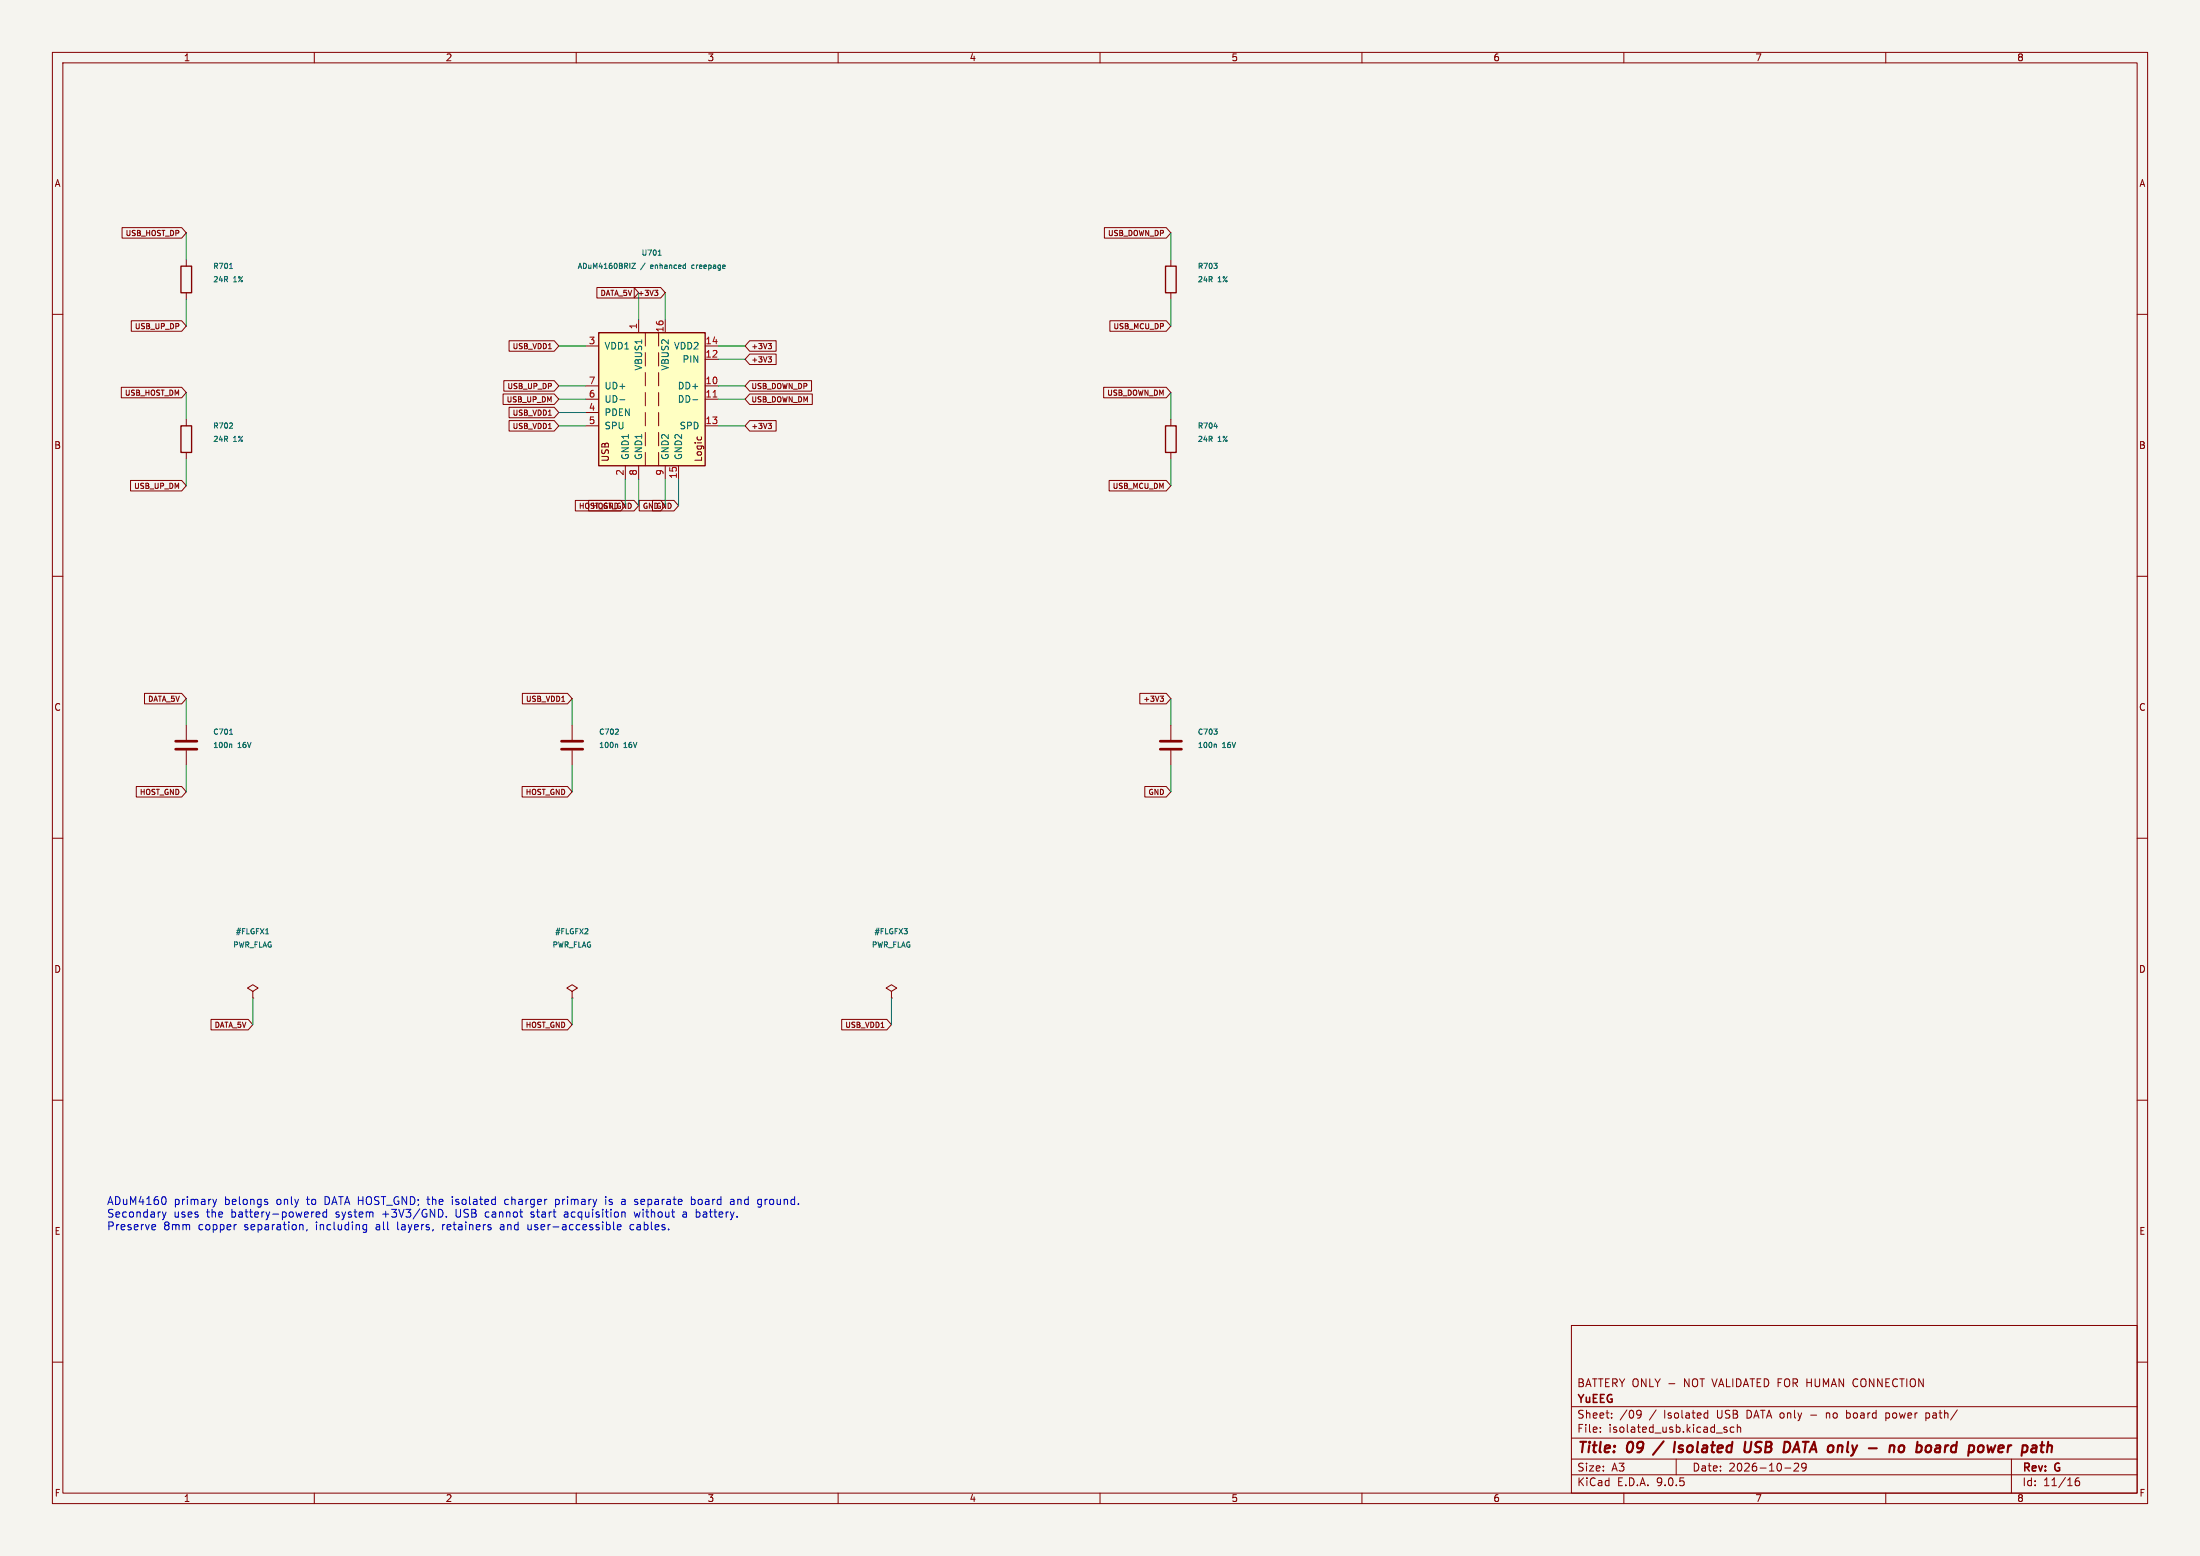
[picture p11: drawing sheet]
<svg xmlns="http://www.w3.org/2000/svg" width="420mm" height="297mm" viewBox="0 0 420 297" stroke-linecap="round" stroke-linejoin="round" font-family="sans-serif">
<path d="M0 0h420v297h-420z" fill="#f5f4ef" stroke="#f5f4ef" stroke-width=".19"/>
<g fill="none" stroke="#840000" stroke-width=".19">
<path d="M10 10h400v277h-400zM12 12h396v273h-396zM60 10v2M110 10v2M160 10v2M210 10v2M260 10v2M310 10v2M360 10v2M10 60h2M408 60h2M10 110h2"/>
<path d="M408 110h2M10 160h2M408 160h2M109.2 189.2l1-.6-1-.6-1 .6 1 .6v1.3M109.2 190.5h.1M10 210h2M408 210h2M300 253h108v32h-108zM10 260h2M300 278.5h108M300 274.5h108M300 268.5h108"/>
<path d="M305.5 273.2v.2M305.5 272.5v.1M307.7 270.5v.2M307.7 269.8v.1M312.7 269.2l.5 .1a.99 .99 0 0 1-.3 1.4h-.3M313.3 269.8l-.3 .3h-.3M320 278.5v3M325.6 269.7l.4 .1M326 270.6l-.4 .1M326 269.2v1.5M329.2 272.8l.5 .2v.1v.2l-.5 .1M329.2 272.5h.5"/>
<path d="M331 272.5l-.4-.1-.3 .3 .1 .6h.6M331.7 272.5l.2-.1 .3 .1 .1 .9M331.7 271.9v1.5M343.1 279.3l-.6 .1M343.3 279.4v.5l-.9 .9h1M344 279.4l-.1 .5 .2 .2 .4 .1 .3-.3M344.7 279.4a.99 .99 0 0 1-.3 1.4h-.3M345.7 270.1h1.1M348.7 269.7v1M348.9 269.7l-.2 .1M352.5 270.6l.4 .1M352.5 269.2v1.5"/>
<path d="M352.9 269.7l-.4 .1M360 269.7v1.5M360 270.6h.6M360 269.8h.6M367.7 269.8l.4-.1 .3 .3M367.7 269.7v1.5M368.4 270.4l-.3 .3-.4-.1M384 278.5v6.5M408 260h2M60 285v2M110 285v2M160 285v2"/>
<path d="M210 285v2M260 285v2M300 281.5h108M310 285v2M340.7 280.2h1.2M360 285v2M396.9 282.1a.59 .59 0 0 0-.7 .6v.6l.1 .2 .4 .1 .2-.2 .1-.5-.1-.2h-.5l-.2 .2"/>
</g>
<g fill="none" stroke="#840000" stroke-width=".4">
<path d="M317.6 275.1l-2 2.6M319.8 275.2l-.3 2M320.4 277.1l.2 .1M333.2 275.2l-.2 1.6 .2 .3a.66 .66 0 0 0 .9-.3l.2-1.6M342.5 276.6h.9M343.1 275.2l-.9 2M360.8 275.9l-.1 1.3M360.9 276h.7M362.7 276h.7M366.1 275.2l-.3 2M371.4 275.9l-.2 1.3M371.6 276l-.2 .3"/>
<path d="M382.3 275.9l-.6 .1-.2 .9 .2 .3 .6-.1M382.5 276.3l-1 .2M389.9 275.2l-.2 1.7M391 275.2l-.2 2"/>
</g>
<path d="M114.3 63.5h20.3v25.4h-20.3z" fill="#ffffc2"/>
<path d="M34.5 50.8h2.1v5.1h-2.1zM222.5 50.8h2v5.1h-2zM114.3 63.5h20.3v25.4h-20.3zM34.5 81.3h2.1v5.1h-2.1zM222.5 81.3h2v5.1h-2z" fill="none" stroke="#840000" stroke-width=".25"/>
<g fill="none" stroke="#840000" stroke-width=".19">
<path d="M23.3 43.4h11.4l.9 1.1-.9 1h-11.4zM35.6 49.5v1.3M35.6 55.9v1.3M113.9 54.9h7.1l.9 1-.9 1h-7.1zM121.1 54.9h5l.9 1-.9 1h-5zM125 55.4h.6l-.3 .4 .2 .1 .1 .3-.2 .2h-.3M210.8 43.4h11.8l.9 1.1-.9 1h-11.8zM223.5 49.5v1.3M223.5 55.9v1.3M23.2 73.9h11.5l.9 1-.9 1h-11.5zM25.1 61.2h9.6l.9 1-.9 1h-9.6zM96 75.2h9.8l.9 1-.9 1h-9.8z"/>
<path d="M96.2 72.7h9.6l.9 1-.9 1h-9.6zM97.2 65h8.6l.9 1-.9 1h-8.6zM97.2 77.7h8.6l.9 1-.9 1h-8.6zM111.8 66h2.5M111.8 73.7h2.5M111.8 76.2h2.5M111.8 78.7h2.5M121.9 61v2.5M123.2 63.5v2.5M123.2 71.1v2.6M123.2 74.9v2.6M123.2 78.7v2.6"/>
<path d="M125.7 63.5v2.5M125.7 67.3v2.6M125.7 71.1v2.6M125.7 74.9v2.6M125.7 78.7v2.6M127 61v2.5M134.6 66h2.6M134.6 73.7h2.6M134.6 76.2h2.6M134.6 68.6h2.6M143.1 65h5.1v2h-5.1l-.9-1zM143.1 72.7h11.8v2h-11.8l-.9-1z"/>
<path d="M143.1 75.2h12v2h-12l-.9-1zM143.1 67.6h5.1v2h-5.1l-.9-1zM146.7 65.6h.6l-.4 .3M146.7 68.1h.6l-.4 .4M147.1 65.9l.2 .2v.3l-.2 .2M147.1 68.5l.2 .2v.2l-.2 .2M210.7 73.9h11.9l.9 1-.9 1h-11.9zM211.9 61.2h10.7l.9 1-.9 1h-10.7zM24.9 91.7h9.8l.9 1-.9 1h-9.8zM35.6 80v1.3M35.6 86.4v1.2M97.2 80.3h8.6l.9 1-.9 1h-8.6z"/>
<path d="M109.8 95.5h8.7l.9 1-.9 1h-8.7zM111.8 81.3h2.5M112.4 95.5h8.6l.9 1-.9 1h-8.6zM119.4 88.9v2.5M119.5 96v1l-.6-1v1M119.9 96a.51 .51 0 0 1 .6 .5 .51 .51 0 0 1-.6 .5zM121.9 88.9v2.5M122 95.5h4.1l.9 1-.9 1h-4.1zM123.2 82.6v2.5M123.2 86.4v2.5M124.6 95.5h4.1l.8 1-.8 1h-4.1zM125.7 82.6v2.5"/>
<path d="M125.7 86.4v2.5M127 88.9v2.5M129.5 88.9v2.5M133.1 83.4v.1M133.9 83.4v.1M134.6 81.3h2.6M143.1 80.3h5.1v2h-5.1l-.9-1zM146.7 80.8h.6l-.4 .4M147.1 81.2l.2 .2v.2l-.2 .2M211.7 91.7h10.9l.9 1-.9 1h-10.9zM223.5 80v1.3M223.5 86.4v1.2"/>
<path d="M27.6 132.3h7.1l.9 1.1-.9 1h-7.1zM35.6 138.4v2.8M99.7 132.3h8.6l.9 1.1-.9 1h-8.6zM109.2 138.4v2.8M217.6 132.3h5l.9 1.1-.9 1h-5zM221.5 132.9h.6l-.3 .4 .3 .1v.3l-.2 .2h-.3M223.5 138.4v2.8M26 150.1h8.7l.9 1-.9 1h-8.7zM35.6 143.3v2.8M99.7 150.1h8.6l.9 1-.9 1h-8.6zM109.2 143.3v2.8M218.5 150.1h4.1l.9 1-.9 1h-4.1z"/>
<path d="M223.5 143.3v2.8M40.3 194.6h7.1l.9 1-.9 1h-7.1zM48.3 189.2l1-.6-1-.6-1.1 .6 1.1 .6v1.3M48.3 190.5h.1M99.7 194.6h8.6l.9 1-.9 1h-8.6zM160.7 194.6h8.6l.9 1-.9 1h-8.6zM170.2 189.2l1-.6-1-.6-1 .6 1 .6v1.3M170.2 190.5h.1"/>
</g>
<g fill="none" stroke="#006464" stroke-width=".19">
<path d="M43.8 51.3h.6M120.6 50.3h.7l-.7 1h.7M125.7 48.7h.5M125.8 47.9l.1-.2v1M132.1 50.7v.5M231.7 50.3h.7l-.4 .3M232.3 50.7v.5M118.3 76.3h1M132.2 76.3h1M43.8 81.7h.6M44.3 80.8v.4M231.8 81.4h.6"/>
<path d="M118 139.2v.4M231.7 139.2h.7l-.4 .3M232.3 139.6v.5M43.8 140.2h.6M44 142l.3 .2v.5M117.4 140.2h.7M117.6 142l.3 .2v.5M231.9 142l.3 .2v.5M50.7 178.3h.6"/>
</g>
<path d="M136.1 75.8h.8" fill="none" stroke="#a90000" stroke-width=".19"/>
<path d="M33.5 141.5h4.1M33.5 143h4.1M107.2 141.5h4.1M107.2 143h4.1M221.5 141.5h4.1M221.5 143h4.1" fill="none" stroke="#840000" stroke-width=".51"/>
<g fill="none" stroke="#009600" stroke-width=".19">
<path d="M35.6 44.5v5M35.6 57.2v5M121.9 55.9v5.1M127 55.9v5.1M223.5 44.5v5M223.5 57.2v5M35.6 74.9v5.1M106.7 66h5.1M106.7 73.7h5.1M106.7 76.2h5.1M106.7 78.7h5.1M137.2 66h5"/>
<path d="M137.2 73.7h5M137.2 76.2h5M137.2 68.6h5M223.5 74.9v5.1M35.6 87.6v5.1M106.7 81.3h5.1M119.4 91.4v5.1M121.9 91.4v5.1M127 91.4v5.1M129.5 91.4v5.1M137.2 81.3h5M223.5 87.6v5.1"/>
<path d="M35.6 133.4v5M109.2 133.4v5M223.5 133.4v5M35.6 146.1v5M109.2 146.1v5M223.5 146.1v5M48.3 190.5v5.1M109.2 190.5v5.1M170.2 190.5v5.1"/>
</g>
<g fill="none" stroke="#0000c2" stroke-width=".19">
<path d="M29.6 234.7h-.4M29.6 233.8l.1 .3-.7 .1M31 231.3l.3 1M31.3 232.3l-.3 .5M31.3 228.4a.94 .94 0 0 1 0 1.5M31.7 231.3l-.4 1M40.6 228.9l.4 1M41 229.9l-.2 .4M41.3 228.9l-.3 1M50.7 229.4l.4 .1v.2l-.2 .2h-.3M50.7 228.9l.4 .1M57.8 233.8v.9"/>
<path d="M58.6 234.7l-.1 .3M60.3 231.8l.8-.1-.1-.3-.4-.1-.3 .2 .1 .8h.6M61.9 231.3l-.3 .3v.4l.3 .3h.4M62.2 231.3l.1 .1M62.3 230.8v1.5M69.4 234.7h.6M70 233.7v1.3l-.3 .2h-.4M84.5 233.7v1M84.6 233.8l-.1 .2M85.2 232.2v.1M86.3 228.4v.2M86.3 228.9v1"/>
<path d="M92.7 231.5v.7M96 233.7l-.4 .1M96.1 234.2h-.4a.29 .29 0 0 0-.2 .3 .29 .29 0 0 0 .2 .2h.4M96.9 228.9l-.4 .1-.2 .2 .1 .6 .5 .1M100.8 233.7v.8v.2h.4M101.3 232.3h.5M101.4 231.4l-.1 .2 .3 .2M106.1 229.8h.5M106.1 229h.5M106.1 228.9v1.5M108.3 231.8h-.4a.29 .29 0 0 0-.2 .2 .29 .29 0 0 0 .2 .3h.4M115.6 228.4v.2"/>
<path d="M115.6 228.9v1M116.3 229.8l.1 .1M116.3 229v.3M117.1 233.2v1.3l.2 .2M117.9 233.8v.9h.6M118.5 233.8l.1 .3-.8 .1M118.8 228.9h.3l.2 .2v.8M119.1 231.3l.2 .2v.8M119.3 229.8l-.5 .1M119.3 229.3h-.5M120.8 233.7l-.4 .1-.1 .2v.6l.5 .1M121.1 231.3l.2 1 .3-.7"/>
<path d="M131 231.4l.1 .1M131.1 231.7l-.5 .1a.29 .29 0 0 0-.3 .2 .29 .29 0 0 0 .3 .3h.5M132 229l.4-.1 .3 .3-.1 .6h-.6M132 228.4v1.5M132.9 230.8v1.5M133.5 231.4l.1 .2-.1 .7M139.6 228.9h.3l.2 .2v.8M140.1 229.8l-.5 .1M140.1 229.3h-.5M146.1 228.9v1M146.1 229.1v.1"/>
</g>
<g font-size="2.8" fill="#840000">
<text x="301" y="277.9">Title:</text>
<text x="310.6" y="277.9">09</text>
<text x="321.2" y="277.9">Isolated</text>
<text x="335.4" y="277.9">USB</text>
<text x="343.8" y="277.9">DATA only</text>
<text x="361.5" y="277.9">-</text>
<text x="366.3" y="277.9">no</text>
<text x="372.3" y="277.9">board</text>
<text x="383.1" y="277.9">power</text>
</g>
<g font-size="2.1" fill="#0000c2">
<text x="20.3" y="230.3">ADuM4160</text>
<text x="20.3" y="232.7">Secondary</text>
<text x="33.1" y="232.7">uses</text>
<text x="33.2" y="230.3">primary</text>
<text x="39.5" y="232.7">the</text>
<text x="42.9" y="230.3">belongs</text>
<text x="44.3" y="232.7">battery-powered</text>
<text x="52.9" y="230.3">only</text>
<text x="58.9" y="230.3">to</text>
<text x="62.4" y="230.3">DATA HOST_GND; the</text>
<text x="64.4" y="232.7">system</text>
<text x="73.4" y="232.7">+3V3/GND.</text>
<text x="87.1" y="230.3">isolated</text>
<text x="87.5" y="232.7">USB</text>
<text x="93.3" y="232.7">cannot</text>
<text x="97.4" y="230.3">charger</text>
<text x="102.2" y="232.7">start</text>
<text x="107.2" y="230.3">primary</text>
<text x="108.7" y="232.7">acquisition</text>
<text x="116.9" y="230.3">is</text>
<text x="120.1" y="230.3">a</text>
<text x="122.3" y="232.7">without</text>
<text x="122.8" y="230.3">separate</text>
<text x="131.7" y="232.7">a</text>
<text x="133.7" y="230.3">board</text>
<text x="134.3" y="232.7">battery.</text>
<text x="141.4" y="230.3">and</text>
<text x="146.8" y="230.3">ground.</text>
<text x="20.3" y="235.1">Preserve</text>
<text x="31.2" y="235.1">8mm</text>
<text x="37.9" y="235.1">copper</text>
<text x="46.8" y="235.1">separation,</text>
<text x="60.6" y="235.1">including</text>
<text x="72.2" y="235.1">all</text>
<text x="76.4" y="235.1">layers,</text>
<text x="85.1" y="235.1">retainers</text>
<text x="96.4" y="235.1">and</text>
<text x="101.7" y="235.1">user-accessible</text>
<text x="121.5" y="235.1">cables.</text>
</g>
<g font-size="2.1" fill="#840000">
<text x="301" y="268.2">YuEEG</text>
<text x="301" y="265">BATTERY ONLY -</text>
<text x="321.6" y="265">NOT VALIDATED FOR HUMAN CONNECTION</text>
<text x="301" y="273.7">File:</text>
<text x="301" y="271">Sheet:</text>
<text x="307.1" y="273.7">isolated_usb.kicad_sch</text>
<text x="309.2" y="271">/09</text>
<text x="314.9" y="271">/</text>
<text x="317.8" y="271">Isolated</text>
<text x="328" y="271">USB</text>
<text x="333.8" y="271">DATA only</text>
<text x="349.5" y="271">no</text>
<text x="353.5" y="271">board</text>
<text x="361.1" y="271">power</text>
<text x="368.9" y="271">path/</text>
<text x="301" y="281.1">Size:</text>
<text x="307.6" y="281.1">A3</text>
<text x="323" y="281.1">Date:</text>
<text x="330" y="281.1">2026-10-29</text>
<text x="386" y="281.3">Rev:</text>
<text x="392.4" y="281.3">G</text>
<text x="301" y="283.9">KiCad</text>
<text x="308.7" y="283.9">E.D.A.</text>
<text x="316.3" y="283.9">9.0.5</text>
<text x="386" y="283.9">Id:</text>
<text x="390.1" y="283.9">11/16</text>
</g>
<g font-size="1.8" fill="#840000">
<text x="35" y="11.9">1</text>
<text x="85" y="11.9">2</text>
<text x="135" y="11.9">3</text>
<text x="185" y="11.9">4</text>
<text x="235" y="11.9">5</text>
<text x="285" y="11.9">6</text>
<text x="335" y="11.9">7</text>
<text x="385" y="11.9">8</text>
<text x="10.3" y="35.9">A</text>
<text x="408.3" y="35.9">A</text>
<text x="10.3" y="85.9">B</text>
<text x="116.4" y="88.3" transform="rotate(-90 116.4 88.3)">USB</text>
<text x="134.2" y="88.3" transform="rotate(-90 134.2 88.3)">Logic</text>
<text x="408.2" y="85.9">B</text>
<text x="10.3" y="135.9">C</text>
<text x="408.2" y="135.9">C</text>
<text x="10.3" y="185.9">D</text>
<text x="408.2" y="185.9">D</text>
<text x="10.3" y="235.9">E</text>
<text x="408.3" y="235.9">E</text>
<text x="10.3" y="285.9">F</text>
<text x="35" y="286.9">1</text>
<text x="85" y="286.9">2</text>
<text x="135" y="286.9">3</text>
<text x="185" y="286.9">4</text>
<text x="235" y="286.9">5</text>
<text x="285" y="286.9">6</text>
<text x="335" y="286.9">7</text>
<text x="385" y="286.9">8</text>
<text x="408.3" y="285.9">F</text>
</g>
<g font-size="1.8" fill="#a90000">
<text x="112.3" y="65.8">3</text>
<text x="121.7" y="62.9" transform="rotate(-90 121.7 62.9)">1</text>
<text x="126.7" y="63.5" transform="rotate(-90 126.7 63.5)">16</text>
<text x="134.6" y="65.8">14</text>
<text x="134.6" y="68.3">12</text>
<text x="112.3" y="73.4">7</text>
<text x="112.3" y="75.9">6</text>
<text x="134.6" y="73.4">10</text>
<text x="134.6" y="75.9">11</text>
<text x="112.3" y="78.5">4</text>
<text x="112.3" y="81">5</text>
<text x="134.6" y="81">13</text>
<text x="119.1" y="90.9" transform="rotate(-90 119.1 90.9)">2</text>
<text x="121.7" y="90.9" transform="rotate(-90 121.7 90.9)">8</text>
<text x="126.7" y="90.9" transform="rotate(-90 126.7 90.9)">9</text>
<text x="129.3" y="91.5" transform="rotate(-90 129.3 91.5)">15</text>
</g>
<g font-size="1.8" fill="#006464">
<text x="115.3" y="66.9">VDD1</text>
<text x="122.8" y="70.8" transform="rotate(-90 122.8 70.8)">VBUS1</text>
<text x="127.9" y="70.8" transform="rotate(-90 127.9 70.8)">VBUS2</text>
<text x="128.6" y="66.9">VDD2</text>
<text x="130.2" y="69.4">PIN</text>
<text x="115.3" y="74.5">UD+</text>
<text x="115.3" y="77.1">UD-</text>
<text x="129.3" y="74.5">DD+</text>
<text x="129.3" y="77.1">DD-</text>
<text x="115.3" y="79.6">PDEN</text>
<text x="115.3" y="82.1">SPU</text>
<text x="129.7" y="82.1">SPD</text>
<text x="120.2" y="87.9" transform="rotate(-90 120.2 87.9)">GND1</text>
<text x="122.8" y="87.9" transform="rotate(-90 122.8 87.9)">GND1</text>
<text x="127.9" y="87.9" transform="rotate(-90 127.9 87.9)">GND2</text>
<text x="130.4" y="87.9" transform="rotate(-90 130.4 87.9)">GND2</text>
</g>
<g font-size="1.4" fill="#840000">
<text x="23.8" y="45.2">USB_HOST_DP</text>
<text x="211.4" y="45.2">USB_DOWN_DP</text>
<text x="114.5" y="56.7">DATA_5V +3V3</text>
<text x="25.6" y="63">USB_UP_DP</text>
<text x="212.4" y="63">USB_MCU_DP</text>
<text x="97.7" y="66.8">USB_VDD1</text>
<text x="143.4" y="66.8">+3V3</text>
<text x="143.4" y="69.4">+3V3</text>
<text x="23.7" y="75.7">USB_HOST_DM</text>
<text x="96.6" y="77">USB_UP_DM</text>
<text x="96.7" y="74.5">USB_UP_DP</text>
<text x="143.4" y="74.5">USB_DOWN_DP</text>
<text x="143.4" y="77">USB_DOWN_DM</text>
<text x="211.2" y="75.7">USB_DOWN_DM</text>
<text x="97.7" y="79.5">USB_VDD1</text>
<text x="97.7" y="82.1">USB_VDD1</text>
<text x="143.4" y="82.1">+3V3</text>
<text x="25.5" y="93.5">USB_UP_DM</text>
<text x="212.3" y="93.5">USB_MCU_DM</text>
<text x="110.4" y="97.3">HOST_GND</text>
<text x="122.6" y="97.3">GNDGND</text>
<text x="28.1" y="134.2">DATA_5V</text>
<text x="100.3" y="134.2">USB_VDD1</text>
<text x="218.1" y="134.2">+3V3</text>
<text x="26.6" y="151.9">HOST_GND</text>
<text x="100.2" y="151.9">HOST_GND</text>
<text x="219.1" y="151.9">GND</text>
<text x="40.8" y="196.4">DATA_5V</text>
<text x="100.2" y="196.4">HOST_GND</text>
<text x="161.2" y="196.4">USB_VDD1</text>
</g>
<g font-size="1.4" fill="#006464">
<text x="40.6" y="51.5">R701</text>
<text x="110.2" y="51.5">ADuM4160BRIZ</text>
<text x="122.3" y="51.5">/</text>
<text x="122.4" y="49">U701</text>
<text x="124.4" y="51.5">enhanced</text>
<text x="132.5" y="51.5">creepage</text>
<text x="228.6" y="51.5">R703</text>
<text x="40.6" y="54.1">24R</text>
<text x="44.5" y="54.1">1%</text>
<text x="228.6" y="54.1">24R</text>
<text x="232.5" y="54.1">1%</text>
<text x="40.6" y="82">R702</text>
<text x="228.6" y="82">R704</text>
<text x="40.6" y="84.5">24R</text>
<text x="44.5" y="84.5">1%</text>
<text x="228.6" y="84.5">24R</text>
<text x="232.5" y="84.5">1%</text>
<text x="40.6" y="140.4">C701</text>
<text x="40.6" y="143">100n</text>
<text x="45.4" y="143">16V</text>
<text x="114.3" y="140.4">C702</text>
<text x="114.3" y="143">100n</text>
<text x="119" y="143">16V</text>
<text x="228.6" y="140.4">C703</text>
<text x="228.6" y="143">100n</text>
<text x="233.3" y="143">16V</text>
<text x="44.9" y="178.5">#FLGFX1</text>
<text x="105.9" y="178.5">#FLGFX2</text>
<text x="166.8" y="178.5">#FLGFX3</text>
<text x="44.4" y="181.1">PWR_FLAG</text>
<text x="105.4" y="181.1">PWR_FLAG</text>
<text x="166.3" y="181.1">PWR_FLAG</text>
</g>
</svg>
